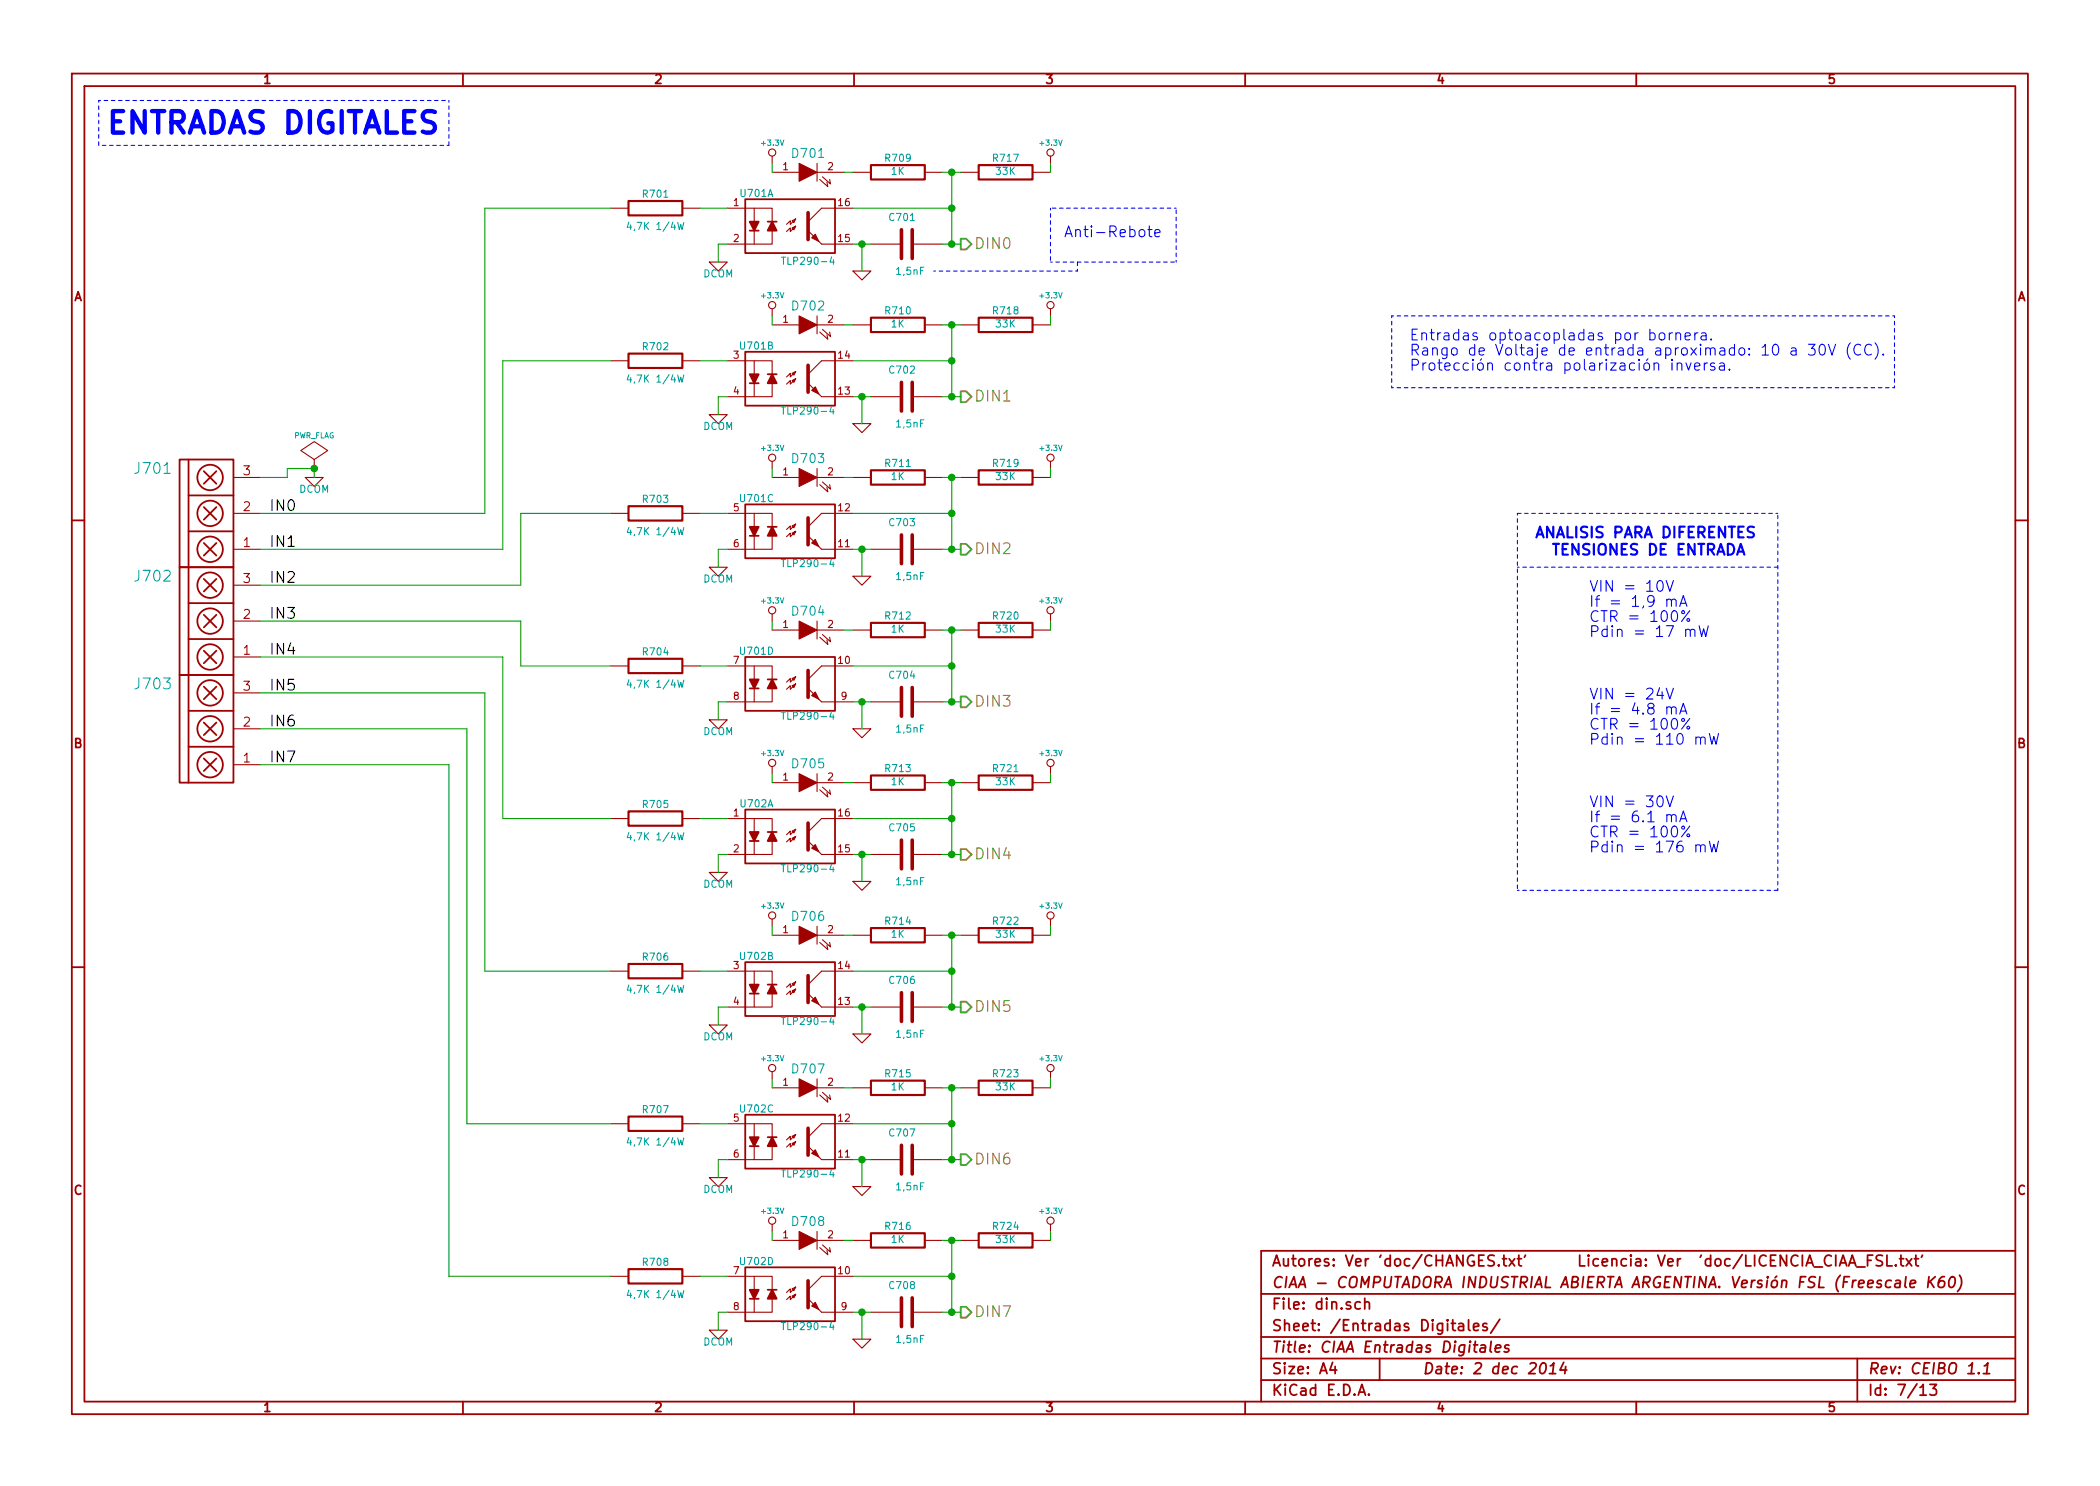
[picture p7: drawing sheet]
<svg xmlns="http://www.w3.org/2000/svg" width="297mm" height="210mm" viewBox="0 0 297 210" stroke-linecap="round" stroke-linejoin="round" font-family="sans-serif">
<g fill="none" stroke="#a00000" stroke-width=".25">
<path d="M10.2 10.4h276.6v189.7h-276.6zM11.9 12.2h273.2v186.1h-273.2zM65.5 10.4v1.8M120.8 10.4v1.8M176.1 10.4v1.8M231.4 10.4v1.8M105.4 28.2h12.7v7.6h-12.7zM106 32.6h1.3M108.6 31.4h1.3M105.4 49.8h12.7v7.6h-12.7zM106 54.2h1.3M108.6 53h1.3"/>
<path d="M10.2 73.6h1.7M25.4 65h7.6v15.3h-7.6zM26.7 70.1h6.3M26.7 75.2h6.3M26.7 65v45.7M28.8 66.7l1.8 1.7M28.8 71.7l1.8 1.8M28.8 76.8l1.8 1.8M30.6 66.7l-1.8 1.7M30.6 71.7l-1.8 1.8M30.6 76.8l-1.8 1.8M105.4 71.4h12.7v7.6h-12.7z"/>
<path d="M106 75.8h1.3M108.6 74.5h1.3M285.1 73.6h1.7M25.4 80.3h7.6v15.2h-7.6zM25.4 95.5h7.6v15.2h-7.6zM26.7 85.3h6.3M26.7 90.4h6.3M28.8 81.9l1.8 1.8M28.8 87l1.8 1.8M28.8 92.1l1.8 1.7M28.8 97.1l1.8 1.8M30.6 81.9l-1.8 1.8"/>
<path d="M30.6 87l-1.8 1.8M30.6 92.1l-1.8 1.7M30.6 97.1l-1.8 1.8M105.4 93h12.7v7.6h-12.7zM106 97.4h1.3M108.6 96.1h1.3M26.7 100.6h6.3M26.7 105.7h6.3M28.8 102.2l1.8 1.8M28.8 107.3l1.8 1.8M30.6 102.2l-1.8 1.8M30.6 107.3l-1.8 1.8"/>
<path d="M105.4 114.5h12.7v7.7h-12.7zM106 119h1.3M108.6 117.7h1.3M10.2 136.8h1.7M105.4 136.1h12.7v7.7h-12.7zM108.6 139.3h1.3M285.1 136.8h1.7M105.4 157.7h12.7v7.6h-12.7zM106 140.6h1.3M105.4 179.3h12.7v7.6h-12.7zM106 162.2h1.3M108.6 160.9h1.3"/>
<path d="M211.4 177.7a.62 .62 0 0 0-.9 0 .36 .36 0 0 0 .3 .6l.2 .1a.36 .36 0 0 1 .4 .4 .36 .36 0 0 1-.4 .3l-.5-.1M212 179h.1l-.1 .1-.1-.1h.1v.1M212.5 178.1h.6M212.7 177.6v1.3l.1 .1 .3 .1M256.6 179.3h1.2M259 177.7a.63 .63 0 0 0-.7 0 .63 .63 0 0 0-.2 .8 .6 .6 0 0 0 .3 .5 .6 .6 0 0 0 .6 0M259.7 177.6v1.5M260.2 179.1l.5-1.5 .5 1.5M260.3 178.7h.8M261.5 179.1l.5-1.5 .5 1.5M261.6 178.7h.8M262.6 179.3h1.2"/>
<path d="M264.2 178.3h.5M264.9 177.6h-.7v1.5M266.3 177.7a.62 .62 0 0 0-.8 0 .36 .36 0 0 0 .2 .6l.3 .1a.36 .36 0 0 1 .3 .4 .36 .36 0 0 1-.3 .3l-.6-.1M266.9 177.6v1.5h.7M268.1 179h.1l-.1 .1v-.1v.1M268.7 178.1h.6M268.9 177.6v1.3l.1 .1 .3 .1M269.6 178.1l.8 1M270.4 178.1l-.8 1M270.8 178.1h.6M271 177.6v1.3l.1 .1 .3 .1M271.9 177.6l-.1 .3"/>
<path d="M285.1 177h-106.7v21.3M65.5 198.3v1.8M106 183.8h1.3M108.6 182.5h1.3M120.8 198.3v1.8M176.1 198.3v1.8M178.4 183.1h106.7M178.4 189.2h106.7M178.4 195.3h106.7M178.4 192.2h106.7M188.5 192.8l-.4 1h1M188.8 193.3v1.1"/>
<path d="M192.1 197.4l.5-1.5 .5 1.5M192.3 197h.7M192.4 184.3a.48 .48 0 0 0-.7 0v.6a.48 .48 0 0 0 .7 .2M193 184.3a.38 .38 0 0 1 .7 .1v.8M193 183.7v1.5M193.6 197.3h.1l-.1 .1-.1-.1h.1v.1M195.1 192.2v3.1M205.3 187.2h.6M205.5 186.7v1.4l.1 .1 .3 .1M206.3 187.3l.2-.1 .4 .1 .1 1M207 187.6l-.5 .1a.3 .3 0 0 0-.2 .3 .3 .3 0 0 0 .2 .3l.5-.1M207.7 186.7v1.4l.2 .2"/>
<path d="M208.4 187.8l.8-.2-.1-.3-.4-.1-.3 .3 .1 .7 .2 .1 .4-.1M208.4 190.3h.6M208.7 189.8l-.2 1.3 .1 .1 .3 .1M209.5 190.4l.2-.1 .4 .1v.1l-.1 .8M210.1 190.7h-.5a.35 .35 0 0 0-.2 .5l.1 .1 .5-.1M210.3 187.3l-.3-.1-.3 .3 .1 .2 .5 .1 .1 .2-.1 .2-.1 .1-.5-.1M210.9 189.8l-.1 1.3 .2 .2M211.5 190.8l.8-.1-.1-.3-.1-.1-.5 .1-.1 .7 .2 .2 .4-.1M212.1 186.7l-1.3 1.9M213.4 190.4l-.3-.1-.2 .1-.1 .2 .2 .2 .4 .1v.2l-.2 .2-.4-.1M218 193a.35 .35 0 0 1 .4-.2 .35 .35 0 0 1 .3 .3 .87 .87 0 0 1-.6 1.3l-.2-.1a1.14 1.14 0 0 1 .1-1.3zM219.2 194.4h.8"/>
<path d="M219.3 193.3l.5-.5-.2 1.6M221.2 192.8l-.6 1h1M221.5 193.3l-.2 1.1M231.4 198.3v1.8M262.7 192.2v6.1M268.1 181.2l.2-.1 .4 .1 .1 .2-.1 .8M268.8 181.5l-.5 .1a.35 .35 0 0 0-.3 .5l.2 .1 .5-.1M269.6 180.6l-.2 1.4 .2 .2M270.2 181.7l.7-.2v-.3l-.1-.1-.5 .1-.1 .8 .2 .2 .4-.1M271.6 196.3l.4-.4v1.5M271.6 197.4h.9M272.8 180.6l-.1 1.6"/>
<path d="M273 195.9h.9l-.5 .6a.42 .42 0 0 1 .5 .3v.3l-.1 .2-.6 .1-.2-.1M273 181.3l.6 .9M273.7 180.6l-1 .9M275 180.6a.72 .72 0 0 0-.8 .7v.7a.52 .52 0 0 0 .8-.1v-.5a.49 .49 0 0 0-.8 .1M275.9 180.8a.35 .35 0 0 1 .4-.2 .35 .35 0 0 1 .2 .3 .87 .87 0 0 1-.6 1.3l-.1-.1a1.14 1.14 0 0 1 .1-1.3zM277.2 180.4a1.78 1.78 0 0 1-.3 2.3M280.5 194.4h.9M280.7 193.3l.5-.5-.2 1.6"/>
<circle cx="29.7" cy="77.7" r="1.8"/>
<circle cx="29.7" cy="67.6" r="1.8"/>
<circle cx="29.7" cy="72.6" r="1.8"/>
<circle cx="29.7" cy="93" r="1.8"/>
<circle cx="29.7" cy="82.8" r="1.8"/>
<circle cx="29.7" cy="98" r="1.8"/>
<circle cx="29.7" cy="87.9" r="1.8"/>
<circle cx="29.7" cy="108.2" r="1.8"/>
<circle cx="29.7" cy="103.1" r="1.8"/>
</g>
<path d="M135.9 33.8h.8l.7 .7-.7 .8h-.8zM135.9 55.4h.8l.7 .7-.7 .8h-.8zM135.9 77h.8l.7 .7-.7 .8h-.8zM135.9 98.5h.8l.7 .8-.7 .8h-.8zM135.9 120.1h.8l.7 .8-.7 .8h-.8zM135.9 141.7h.8l.7 .8-.7 .8h-.8zM135.9 163.3h.8l.7 .8-.7 .7h-.8zM135.9 184.9h.8l.7 .8-.7 .7h-.8z" fill="none" stroke="#808000" stroke-width=".25"/>
<g fill="none" stroke="#a00000" stroke-width=".15">
<path d="M86.4 29.5h2.5M96.5 29.5h2.6M100.3 37.1h2.6l-1.3 1.2zM102.9 29.5h6.3v5h-6.3M106.7 29.5v5M109.2 22.1v1M109.2 24.4h3.8M112 31.2l.5-.2-.2 .5zM112.5 31l-.7 .7v-.5l-.5 .5M112.5 32l-.2 .5-.3-.2 .5-.3-.7 .8v-.5l-.5 .5M115.6 23.1v2.5M115.6 24.4h3.8"/>
<path d="M116 25.4l1.1 1-.1-.6M116.2 34.5h4.4M116.3 25l1.2 1-.2-.6M120.6 38.3h2.6l-1.3 1.3zM120.6 29.5h-4.4l-1.9 1.9M120.6 24.4h2.6M123.2 34.5h4.3M129 34.5h4.3M130.8 24.4h2.5M135.9 24.4h2.5M146 24.4h2.6M148.6 22.1v1"/>
<path d="M86.4 51h2.5M96.5 51h2.6M100.3 58.7h2.6l-1.3 1.2zM102.9 51h6.3v5.1h-6.3M106.7 51v5.1M109.2 43.7v1M109.2 46h3.8M112 52.8l.5-.2-.2 .5zM112.5 52.6l-.7 .7v-.5l-.5 .5M112.5 53.6l-.2 .5-.3-.3 .5-.2-.7 .8v-.6l-.5 .6M115.6 44.7v2.5M115.6 46h3.8"/>
<path d="M116 47l1.1 1-.1-.6M116.2 56.1h4.4M116.3 46.6l1.2 1-.2-.6M120.6 59.9h2.6l-1.3 1.3zM120.6 51h-4.4l-1.9 2M120.6 46h2.6M123.2 56.1h4.3M129 56.1h4.3M130.8 46h2.5M135.9 46h2.5M146 46h2.6M148.6 43.7v1"/>
<path d="M33 77.7h3.8M33 72.6h3.8M33 67.6h3.8M43.2 67.6h2.5l-1.3 1.2zM44.4 66.3h.1M44.4 65l2-1.3-2-1.2-1.9 1.2 1.9 1.3v1.3M86.4 72.6h2.5M96.5 72.6h2.6M102.9 72.6h6.3v5.1h-6.3M106.7 72.6v5.1M109.2 65.3v1M109.2 67.6h3.8"/>
<path d="M112 74.4l.5-.2-.2 .5zM112.5 74.2l-.7 .7v-.5l-.5 .5M112.5 75.2l-.2 .5-.3-.3 .5-.2-.7 .7v-.5l-.5 .5M115.6 67.6h3.8M115.6 66.3v2.5M116 68.6l1.1 1-.1-.6M116.2 77.7h4.4M116.3 68.2l1.2 1-.2-.6M120.6 72.6h-4.4l-1.9 1.9M120.6 67.6h2.6M123.2 77.7h4.3M129 77.7h4.3"/>
<path d="M130.8 67.6h2.5M135.9 67.6h2.5M146 67.6h2.6M148.6 65.3v1M33 93h3.8M33 87.9h3.8M33 82.8h3.8M33 98h3.8M86.4 94.2h2.5M96.5 94.2h2.6M100.3 80.3h2.6l-1.3 1.2zM102.9 94.2h6.3v5.1h-6.3"/>
<path d="M106.7 94.2v5.1M109.2 86.9v1M109.2 89.1h3.8M112 96l.5-.2-.2 .5zM112.5 95.8l-.7 .7v-.5l-.5 .5M112.5 96.8l-.2 .5-.3-.3 .5-.2-.7 .7v-.5l-.5 .5M115.6 87.9v2.5M115.6 89.1h3.8M116 90.2l1.1 1-.1-.7M116.2 99.3h4.4M116.3 89.8l1.2 1-.2-.6M120.6 81.5h2.6l-1.3 1.3z"/>
<path d="M120.6 94.2h-4.4l-1.9 1.9M120.6 89.1h2.6M123.2 99.3h4.3M129 99.3h4.3M130.8 89.1h2.5M135.9 89.1h2.5M146 89.1h2.6M148.6 86.9v1M33 108.2h3.8M33 103.1h3.8M86.4 115.8h2.5M96.5 115.8h2.6"/>
<path d="M100.3 101.8h2.6l-1.3 1.3zM102.9 115.8h6.3v5.1h-6.3M106.7 115.8v5.1M109.2 108.5v1M109.2 110.7h3.8M112 117.6l.5-.3-.2 .6zM112.5 117.3l-.7 .8v-.5l-.5 .5M112.5 118.4l-.2 .5-.3-.3 .5-.2-.7 .7v-.5l-.5 .5M115.6 109.5v2.5M115.6 110.7h3.8M116 111.8l1.1 1-.1-.7M116.3 111.4l1.2 1-.2-.6"/>
<path d="M120.6 103.1h2.6l-1.3 1.3zM120.6 115.8h-4.4l-1.9 1.9M120.6 110.7h2.6M130.8 110.7h2.5M135.9 110.7h2.5M146 110.7h2.6M148.6 108.5v1M86.4 137.4h2.5M96.5 137.4h2.6M100.3 123.4h2.6l-1.3 1.3zM102.9 137.4h6.3v5.1h-6.3M106.7 137.4v5.1"/>
<path d="M109.2 130v1.1M109.2 132.3h3.8M112 139.2l.5-.3-.2 .5zM112.5 138.9l-.7 .8v-.5l-.5 .5M112.5 139.9l-.2 .6-.3-.3 .5-.3-.7 .8v-.5l-.5 .5M115.6 131.1v2.5M115.6 132.3h3.8M116 133.3l1.1 1.1-.1-.7M116.2 120.9h4.4M116.3 133l1.2 1-.2-.7M120.6 124.7h2.6l-1.3 1.3zM120.6 137.4h-4.4l-1.9 1.9"/>
<path d="M120.6 132.3h2.6M123.2 120.9h4.3M129 120.9h4.3M130.8 132.3h2.5M135.9 132.3h2.5M146 132.3h2.6M148.6 130v1.1M86.4 159h2.5M96.5 159h2.6M100.3 145h2.6l-1.3 1.3zM102.9 159h6.3v5.1h-6.3M106.7 159v5.1"/>
<path d="M109.2 151.6v1M109.2 153.9h3.8M115.6 152.6v2.6M115.6 153.9h3.8M116 154.9l1.1 1.1-.1-.7M116.2 142.5h4.4M116.3 154.6l1.2 1-.2-.7M120.6 146.3h2.6l-1.3 1.3zM120.6 159h-4.4l-1.9 1.9M120.6 153.9h2.6M123.2 142.5h4.3M129 142.5h4.3"/>
<path d="M130.8 153.9h2.5M135.9 153.9h2.5M146 153.9h2.6M148.6 151.6v1M100.3 166.6h2.6l-1.3 1.3zM109.2 173.2v1M109.2 175.5h3.8M112 160.8l.5-.3-.2 .5zM112.5 160.5l-.7 .8v-.5l-.5 .5M112.5 161.5l-.2 .5-.3-.2 .5-.3-.7 .8v-.5l-.5 .5M115.6 174.2v2.6M115.6 175.5h3.8"/>
<path d="M116 176.5l1.1 1-.1-.6M116.2 164.1h4.4M116.3 176.1l1.2 1.1-.2-.7M120.6 167.9h2.6l-1.3 1.3zM120.6 175.5h2.6M123.2 164.1h4.3M129 164.1h4.3M130.8 175.5h2.5M135.9 175.5h2.5M146 175.5h2.6M148.6 173.2v1M86.4 180.6h2.5"/>
<path d="M96.5 180.6h2.6M100.3 188.2h2.6l-1.3 1.3zM102.9 180.6h6.3v5.1h-6.3M106.7 180.6v5.1M112 182.4l.5-.3-.2 .5zM112.5 182.1l-.7 .8v-.5l-.5 .5M112.5 183.1l-.2 .5-.3-.2 .5-.3-.7 .8v-.5l-.5 .5M116.2 185.7h4.4M120.6 189.5h2.6l-1.3 1.2zM120.6 180.6h-4.4l-1.9 1.9M123.2 185.7h4.3M129 185.7h4.3"/>
<circle cx="109.2" cy="21.6" r=".51"/>
<circle cx="148.6" cy="21.6" r=".51"/>
<circle cx="109.2" cy="43.2" r=".51"/>
<circle cx="148.6" cy="43.2" r=".51"/>
<circle cx="109.2" cy="64.8" r=".51"/>
<circle cx="148.6" cy="64.8" r=".51"/>
<circle cx="109.2" cy="86.4" r=".51"/>
<circle cx="148.6" cy="86.4" r=".51"/>
<circle cx="109.2" cy="107.9" r=".51"/>
<circle cx="148.6" cy="107.9" r=".51"/>
<circle cx="109.2" cy="129.5" r=".51"/>
<circle cx="148.6" cy="129.5" r=".51"/>
<circle cx="109.2" cy="151.1" r=".51"/>
<circle cx="148.6" cy="151.1" r=".51"/>
<circle cx="109.2" cy="172.7" r=".51"/>
<circle cx="148.6" cy="172.7" r=".51"/>
</g>
<g fill="none" stroke="#00f" stroke-width=".15">
<path d="M162.4 32.5h.5M162.6 32v1.3v.1l.3 .1M163.3 33l.8-.1-.1-.3-.4-.1-.3 .2 .1 .7 .2 .1 .4-.1M234.7 47.2a.42 .42 0 0 1 .5-.1 .42 .42 0 0 1 .3 .3v.4a.43 .43 0 0 1-.4 .3 .43 .43 0 0 1-.4-.3zM236.1 47.1v1M236.5 51.4v1M236.6 47.1l-.3 .1-.2 .2M237.1 47.2a.38 .38 0 0 1 .6 .1v.8M237.1 47.1v1M237.2 51.5a.38 .38 0 0 1 .7 .1v.8M237.2 51.4v1M238.4 47.6l.7-.1-.1-.3-.4-.1-.2 .2v.7l.2 .1 .4-.1"/>
<path d="M238.5 51.4l.3 1 .4-1M239.7 51.9l.7-.2v-.3h-.5l-.2 .2 .1 .7 .1 .1 .5-.1M239.7 47.1v1M240.2 47.1l-.3 .1-.2 .2M240.7 47.2l.1-.1 .4 .1 .1 .9M241.1 51.4v1M241.3 47.5h-.5a.3 .3 0 0 0-.2 .3 .3 .3 0 0 0 .2 .3l.5-.1M241.5 51.4h-.3l-.1 .3M242 48h.1l-.1 .1v-.1v.1M242.5 51.4h-.3l-.3 .2 .1 .2 .5 .1 .1 .2-.1 .2-.1 .1-.5-.1M243.3 51.4h.1h.4l.1 1M243.9 51.7l-.5 .1a.3 .3 0 0 0-.2 .3 .3 .3 0 0 0 .2 .3l.5-.1"/>
<path d="M244.6 52.2l.1 .1-.1 .1v-.1v-.1v.2M253.4 49.3l.1-.1 .5 .1 .1 .9M254.1 49.6l-.6 .1a.3 .3 0 0 0-.2 .2 .3 .3 0 0 0 .2 .3h.6M255.8 48.7h.9l-.5 .6a.42 .42 0 0 1 .5 .3v.4l-.1 .2h-.6l-.2-.1M257.5 48.9a.36 .36 0 0 1 .3-.2 .36 .36 0 0 1 .3 .3 .77 .77 0 0 1-.4 1.2h-.2a1.13 1.13 0 0 1 0-1.3zM258.6 48.7l.5 1.5 .5-1.5M261.7 48.5a1.75 1.75 0 0 0 0 2.3M263.2 48.9a.63 .63 0 0 0-.8 0 .63 .63 0 0 0-.2 .7 .6 .6 0 0 0 .3 .6 .6 .6 0 0 0 .7-.1M264.7 48.9a.63 .63 0 0 0-.8 0 .63 .63 0 0 0-.1 .7 .6 .6 0 0 0 .3 .6 .6 .6 0 0 0 .6-.1M265.2 48.5a1.75 1.75 0 0 1 0 2.3M266.4 50.1v.1h-.1l.1-.1v.1M234.5 82.3a.36 .36 0 0 1 .4-.2 .36 .36 0 0 1 .3 .3 .77 .77 0 0 1-.5 1.3l-.1-.1a1.13 1.13 0 0 1-.1-1.3z"/>
<path d="M234.7 97.3l-.3 1.1h.9M235.7 82.1l.5 1.6 .5-1.6M235.7 97.4l.5 1.5 .5-1.5M235.8 84.9a.38 .38 0 0 1 .6 .1v.8M236.4 85a.35 .35 0 0 1 .4-.2 .35 .35 0 0 1 .3 .2v.8M237.6 85.8l.5-1.5 .5 1.5M237.7 85.4h.8M238.4 89.2a.38 .38 0 0 1 .7 .1v.8M238.7 87.6l.1-.1 .1 .1 .1 .1-.1 .2h-.1h-.1l-.1-.2zM239 86.4l-1.2 1.5M239.1 89.3a.35 .35 0 0 1 .3-.3 .35 .35 0 0 1 .4 .3v.8M240.3 88.5l.4 1.6 .3-1.1 .3 1.1 .3-1.6"/>
<path d="M234.5 112.8a.36 .36 0 0 1 .4-.2 .36 .36 0 0 1 .3 .3 .77 .77 0 0 1-.5 1.2h-.1a1.13 1.13 0 0 1-.1-1.3zM235.7 112.6l.5 1.5 .5-1.5M235.8 100.2a.38 .38 0 0 1 .6 0v.8M235.8 115.4a.38 .38 0 0 1 .6 .1v.8M236.4 100.2a.35 .35 0 0 1 .4-.2 .35 .35 0 0 1 .3 .2v.8M236.4 115.5a.35 .35 0 0 1 .4-.3 .35 .35 0 0 1 .3 .3v.8M237.6 101l.5-1.5 .5 1.5M237.6 116.3l.5-1.5 .5 1.5M237.7 100.6h.8M237.7 115.8h.8M238.7 102.8l.1-.1 .1 .1 .1 .2-.1 .1-.1 .1-.1-.1-.1-.1zM238.7 118.1l.1-.1 .1 .1 .1 .1-.1 .1-.1 .1-.1-.1-.1-.1z"/>
<path d="M239 101.6l-1.2 1.6M239 116.9l-1.2 1.5M239.9 104.4a.38 .38 0 0 1 .6 .1v.8M239.9 119.7a.38 .38 0 0 1 .6 .1v.7M240.5 104.5a.35 .35 0 0 1 .4-.2 .35 .35 0 0 1 .3 .2v.8M240.5 119.8a.35 .35 0 0 1 .4-.3 .35 .35 0 0 1 .3 .3v.7M241.8 103.8l.3 1.5 .3-1.1 .3 1.1 .4-1.5M241.8 119l.3 1.5 .3-1 .3 1 .4-1.5"/>
<circle cx="238.1" cy="86.6" r=".22"/>
<circle cx="238.1" cy="117.1" r=".22"/>
<circle cx="238.1" cy="101.9" r=".22"/>
</g>
<g fill="none" stroke="#a00000" stroke-width=".3">
<path d="M88.9 28.4h7.6v2.1h-7.6zM123.2 23.4h7.6v2h-7.6zM138.4 23.4h7.6v2h-7.6zM88.9 50h7.6v2.1h-7.6zM123.2 45h7.6v2h-7.6zM138.4 45h7.6v2h-7.6zM88.9 71.6h7.6v2.1h-7.6zM123.2 66.5h7.6v2.1h-7.6zM138.4 66.5h7.6v2.1h-7.6zM88.9 93.2h7.6v2h-7.6zM123.2 88.1h7.6v2.1h-7.6zM138.4 88.1h7.6v2.1h-7.6z"/>
<path d="M88.9 114.8h7.6v2h-7.6zM123.2 109.7h7.6v2.1h-7.6zM138.4 109.7h7.6v2.1h-7.6zM88.9 136.4h7.6v2h-7.6zM123.2 131.3h7.6v2h-7.6zM138.4 131.3h7.6v2h-7.6zM88.9 158h7.6v2h-7.6zM123.2 152.9h7.6v2h-7.6zM138.4 152.9h7.6v2h-7.6zM88.9 179.6h7.6v2h-7.6zM123.2 174.5h7.6v2h-7.6zM138.4 174.5h7.6v2h-7.6z"/>
</g>
<g fill="none" stroke="#00a0a0" stroke-width=".15">
<path d="M89 31.4l-.3 .8h.6M95.9 31.5l.2 1 .2-.7 .2 .7 .2-1M110.5 36.4h.6M117.6 36.3l-.2 .8h.6M117.9 36.7v.7M89 53l-.3 .7h.6M95.9 53.1l.2 1 .2-.7 .2 .7 .2-1M110.5 57.6h.6M117.6 57.5l-.2 .8h.6M117.9 57.9v.7M89 74.6l-.3 .7h.6M95.9 74.6l.2 1.1 .2-.8 .2 .8 .2-1.1"/>
<path d="M110.5 79.2h.6M117.6 79.1l-.2 .8h.6M117.9 79.5v.7M89 96.2l-.3 .7h.6M95.9 96.2l.2 1.1 .2-.8 .2 .8 .2-1.1M89 117.8l-.3 .7h.6M95.9 117.8l.2 1 .2-.7 .2 .7 .2-1M110.5 100.8h.6M117.6 100.7l-.2 .7h.6M117.9 101.1v.7M89 139.4l-.3 .7h.6M95.9 139.4l.2 1 .2-.7 .2 .7 .2-1"/>
<path d="M110.5 122.3h.6M117.6 122.3l-.2 .7h.6M117.9 122.7v.7M110.5 143.9h.6M117.6 143.9l-.2 .7h.6M117.9 144.3v.7M89 161l-.3 .7h.6M95.9 161l.2 1 .2-.7 .2 .7 .2-1M110.5 165.5h.6M117.6 165.5l-.2 .7h.6M117.9 165.9v.6M89 182.5l-.3 .8h.6"/>
<path d="M95.9 182.6l.2 1 .2-.7 .2 .7 .2-1M110.5 187.1h.6M117.6 187.1l-.2 .7h.6M117.9 187.5v.6"/>
</g>
<path d="M245.7 78.5l.5-1.5 .5 1.5M245.8 78h.8" fill="none" stroke="#00f" stroke-width=".3"/>
<g fill="#a00000" stroke="#a00000" stroke-width=".15">
<path d="M113 23.1l2.6 1.3-2.6 1.2z"/>
<path d="M114.3 32.6l1.9 1.9z"/>
<path d="M114.8 33.6l.5-.5 .5 1.1z"/>
<path d="M114.3 54.2l1.9 1.9z"/>
<path d="M114.8 55.2l.5-.5 .5 1z"/>
<path d="M114.3 75.8l1.9 1.9z"/>
<path d="M114.8 76.8l.5-.5 .5 1z"/>
<path d="M114.3 97.4l1.9 1.9z"/>
<path d="M114.8 98.4l.5-.5 .5 1z"/>
<path d="M114.3 119l1.9 1.9z"/>
<path d="M114.8 120l.5-.5 .5 1z"/>
<path d="M114.3 140.6l1.9 1.9z"/>
<path d="M114.8 141.6l.5-.5 .5 1z"/>
<path d="M114.3 162.2l1.9 1.9z"/>
<path d="M114.8 163.2l.5-.5 .5 1z"/>
<path d="M114.3 183.8l1.9 1.9z"/>
<path d="M114.8 184.8l.5-.5 .5 1z"/>
<path d="M113 44.7l2.6 1.3-2.6 1.2z"/>
<path d="M113 66.3l2.6 1.3-2.6 1.2z"/>
<path d="M113 87.9l2.6 1.2-2.6 1.3z"/>
<path d="M113 109.5l2.6 1.2-2.6 1.3z"/>
<path d="M113 131.1l2.6 1.2-2.6 1.3z"/>
<path d="M113 152.6l2.6 1.3-2.6 1.3z"/>
<path d="M113 174.2l2.6 1.3-2.6 1.3z"/>
</g>
<g fill="none" stroke="#a00000" stroke-width=".51">
<path d="M114.3 30.1v3.8M127.5 32.5v4.1M129 32.5v4.1M114.3 51.7v3.8M127.5 54.1v4.1M129 54.1v4.1M114.3 73.3v3.8M127.5 75.7v4.1M129 75.7v4.1M114.3 94.9v3.8M127.5 97.3v4M129 97.3v4"/>
<path d="M114.3 116.5v3.8M127.5 118.9v4M129 118.9v4M114.3 138v3.9M114.3 159.6v3.8M127.5 140.5v4M129 140.5v4M127.5 162v4.1M129 162v4.1M114.3 181.2v3.8M127.5 183.6v4.1M129 183.6v4.1"/>
</g>
<g fill="#a00000" stroke="#a00000" stroke-width=".25">
<path d="M106 31.4h1.3l-.6 1.2z"/>
<path d="M109.2 31.4l.7 1.2h-1.3z"/>
<path d="M106 53h1.3l-.6 1.2z"/>
<path d="M109.2 53l.7 1.2h-1.3z"/>
<path d="M106 74.5h1.3l-.6 1.3z"/>
<path d="M109.2 74.5l.7 1.3h-1.3z"/>
<path d="M106 96.1h1.3l-.6 1.3z"/>
<path d="M109.2 96.1l.7 1.3h-1.3z"/>
<path d="M106 117.7h1.3l-.6 1.3z"/>
<path d="M109.2 117.7l.7 1.3h-1.3z"/>
<path d="M106 139.3h1.3l-.6 1.3z"/>
<path d="M109.2 139.3l.7 1.3h-1.3z"/>
<path d="M106 160.9h1.3l-.6 1.3z"/>
<path d="M109.2 160.9l.7 1.3h-1.3z"/>
<path d="M106 182.5h1.3l-.6 1.3z"/>
<path d="M109.2 182.5l.7 1.3h-1.3z"/>
</g>
<g fill="none" stroke="#00a000" stroke-width=".15">
<path d="M86.4 29.5h-17.8v43.1h-31.8M99.1 29.5h3.8M102.9 34.5h-1.3v2.6M109.2 23.1v1.3M119.4 24.4h1.2M120.6 34.5h2.6M120.6 29.5h14M121.9 34.5v3.8M133.3 24.4h2.6M133.3 34.5h2.6M134.6 24.4v10.1M148.6 23.1v1.3"/>
<path d="M86.4 51h-15.3v26.7h-34.3M99.1 51h3.8M102.9 56.1h-1.3v2.6M109.2 44.7v1.3M119.4 46h1.2M120.6 56.1h2.6M120.6 51h14M121.9 56.1v3.8M133.3 46h2.6M133.3 56.1h2.6M134.6 46v10.1M148.6 44.7v1.3"/>
<path d="M36.8 67.6h3.8v-1.3h3.8v1.3M86.4 72.6h-12.7v10.2h-36.9M99.1 72.6h3.8M102.9 77.7h-1.3v2.6M109.2 66.3v1.3M119.4 67.6h1.2M120.6 72.6h14M120.6 77.7h2.6M121.9 77.7v3.8M133.3 77.7h2.6M133.3 67.6h2.6M134.6 67.6v10.1"/>
<path d="M148.6 66.3v1.3M36.8 98h31.8v39.4h17.8M36.8 87.9h36.9v6.3h12.7M36.8 93h34.3v22.8h15.3M99.1 94.2h3.8M102.9 99.3h-1.3v2.5M109.2 87.9v1.2M119.4 89.1h1.2M120.6 99.3h2.6M120.6 94.2h14M121.9 99.3v3.8M133.3 89.1h2.6"/>
<path d="M133.3 99.3h2.6M134.6 89.1v10.2M148.6 87.9v1.2M36.8 103.1h29.2v55.9h20.4M36.8 108.2h26.7v72.4h22.9M99.1 115.8h3.8M109.2 109.5v1.2M119.4 110.7h1.2M120.6 115.8h14M133.3 110.7h2.6M134.6 110.7v10.2M148.6 109.5v1.2"/>
<path d="M99.1 137.4h3.8M102.9 120.9h-1.3v2.5M109.2 131.1v1.2M119.4 132.3h1.2M120.6 120.9h2.6M120.6 137.4h14M121.9 120.9v3.8M133.3 120.9h2.6M133.3 132.3h2.6M134.6 132.3v10.2M148.6 131.1v1.2M99.1 159h3.8"/>
<path d="M102.9 142.5h-1.3v2.5M109.2 152.6v1.3M119.4 153.9h1.2M120.6 142.5h2.6M120.6 159h14M121.9 142.5v3.8M133.3 142.5h2.6M133.3 153.9h2.6M134.6 153.9v10.2M148.6 152.6v1.3M102.9 164.1h-1.3v2.5M109.2 174.2v1.3"/>
<path d="M119.4 175.5h1.2M120.6 164.1h2.6M121.9 164.1v3.8M133.3 164.1h2.6M133.3 175.5h2.6M134.6 175.5v10.2M148.6 174.2v1.3M99.1 180.6h3.8M102.9 185.7h-1.3v2.5M120.6 185.7h2.6M120.6 180.6h14M121.9 185.7v3.8"/>
<path d="M133.3 185.7h2.6"/>
</g>
<g fill="#00a000" stroke="#00a000" stroke-width=".25">
<circle cx="44.4" cy="66.3" r=".41"/>
<circle cx="134.6" cy="24.4" r=".41"/>
<circle cx="134.6" cy="34.5" r=".41"/>
<circle cx="121.9" cy="34.5" r=".41"/>
<circle cx="134.6" cy="29.5" r=".41"/>
<circle cx="134.6" cy="46" r=".41"/>
<circle cx="134.6" cy="56.1" r=".41"/>
<circle cx="121.9" cy="56.1" r=".41"/>
<circle cx="134.6" cy="51" r=".41"/>
<circle cx="134.6" cy="67.6" r=".41"/>
<circle cx="134.6" cy="77.7" r=".41"/>
<circle cx="121.9" cy="77.7" r=".41"/>
<circle cx="134.6" cy="72.6" r=".41"/>
<circle cx="134.6" cy="89.1" r=".41"/>
<circle cx="134.6" cy="99.3" r=".41"/>
<circle cx="121.9" cy="99.3" r=".41"/>
<circle cx="134.6" cy="94.2" r=".41"/>
<circle cx="134.6" cy="110.7" r=".41"/>
<circle cx="134.6" cy="120.9" r=".41"/>
<circle cx="121.9" cy="120.9" r=".41"/>
<circle cx="134.6" cy="115.8" r=".41"/>
<circle cx="134.6" cy="132.3" r=".41"/>
<circle cx="134.6" cy="142.5" r=".41"/>
<circle cx="121.9" cy="142.5" r=".41"/>
<circle cx="134.6" cy="137.4" r=".41"/>
<circle cx="134.6" cy="153.9" r=".41"/>
<circle cx="134.6" cy="164.1" r=".41"/>
<circle cx="121.9" cy="164.1" r=".41"/>
<circle cx="134.6" cy="159" r=".41"/>
<circle cx="134.6" cy="175.5" r=".41"/>
<circle cx="134.6" cy="185.7" r=".41"/>
<circle cx="121.9" cy="185.7" r=".41"/>
<circle cx="134.6" cy="180.6" r=".41"/>
</g>
<g fill="none" stroke="#00f" stroke-width=".15" stroke-dasharray=".5" stroke-dashoffset=".3">
<path d="M14 14.2v6.4M14 14.2h49.5M63.5 14.2v6.4M63.5 20.6h-49.5M132.1 38.3h20.3M148.6 29.5v7.6M148.6 37.1h17.8M152.4 38.3v-1.2M166.4 37.1v-7.6M166.4 29.5h-17.8M196.8 44.7v10.2M196.8 54.9h71.2"/>
<path d="M268 54.9v-10.2M268 44.7h-71.2M214.6 72.6v53.4M251.5 72.6h-36.9M214.6 80.3h36.9M214.6 126h36.9M251.5 126v-53.4"/>
</g>
<text font-size="4.2" fill="#00f" x="15.2" y="19">ENTRADAS DIGITALES</text>
<g font-size="2.1" fill="#808000">
<text x="137.8" y="35.3">DIN0</text>
<text x="137.8" y="56.9">DIN1</text>
<text x="137.8" y="78.5">DIN2</text>
<text x="137.8" y="100.1">DIN3</text>
<text x="137.8" y="121.7">DIN4</text>
<text x="137.8" y="143.3">DIN5</text>
<text x="137.8" y="164.8">DIN6</text>
<text x="137.8" y="186.4">DIN7</text>
</g>
<g font-size="2.1" fill="#00f">
<text x="150.5" y="33.6">Anti-Rebote</text>
<text x="199.4" y="48.3">Entradas optoacopladas por bornera.</text>
<text x="199.4" y="50.4">Rango de Voltaje de entrada aproximado: 10 a 30V (CC).</text>
<text x="199.4" y="52.5">Protección contra polarización inversa.</text>
<text x="217.2" y="76.2">ANALISIS PARA DIFERENTES</text>
<text x="218.4" y="78.6">TENSIONES DE ENTRADA</text>
<text x="224.8" y="83.8">VIN = 10V</text>
<text x="224.8" y="85.9">If = 1,9 mA</text>
<text x="224.8" y="88.1">CTR = 100%</text>
<text x="224.8" y="90.2">Pdin = 17 mW</text>
<text x="224.8" y="99.1">VIN = 24V</text>
<text x="224.8" y="101.2">If = 4.8 mA</text>
<text x="224.8" y="103.3">CTR = 100%</text>
<text x="224.8" y="105.5">Pdin = 110 mW</text>
<text x="224.8" y="114.3">VIN = 30V</text>
<text x="224.8" y="116.4">If = 6.1 mA</text>
<text x="224.8" y="118.6">CTR = 100%</text>
<text x="224.8" y="120.7">Pdin = 176 mW</text>
</g>
<g font-size="2.1" fill="#00a0a0">
<text x="19.2" y="67.1">J701</text>
<text x="19.2" y="82.4">J702</text>
<text x="19.2" y="97.6">J703</text>
</g>
<g font-size="2.1">
<text x="38.6" y="72.4">IN0</text>
<text x="38.6" y="77.5">IN1</text>
<text x="38.6" y="82.5">IN2</text>
<text x="38.6" y="87.6">IN3</text>
<text x="38.6" y="92.7">IN4</text>
<text x="38.6" y="97.8">IN5</text>
<text x="38.6" y="107.9">IN7</text>
<text x="38.6" y="102.9">IN6</text>
</g>
<g font-size="2.1" fill="#a00000">
<text x="179.9" y="179.3">Autores: Ver 'doc/CHANGES.txt'</text>
<text x="214" y="179.3">Licencia: Ver 'doc/LICENCIA_CIAA_FSL.txt'</text>
<text x="179.9" y="185.4">File: din.sch</text>
<text x="179.9" y="182.3">CIAA - COMPUTADORA INDUSTRIAL ABIERTA ARGENTINA. Versión FSL (Freescale K60)</text>
<text x="179.9" y="191.5">Title: CIAA Entradas Digitales</text>
<text x="179.9" y="188.4">Sheet: /Entradas Digitales/</text>
<text x="179.9" y="197.6">KiCad E.D.A.</text>
<text x="179.9" y="194.5">Size: A4</text>
<text x="201.2" y="194.5">Date: 2 dec 2014</text>
<text x="264.2" y="194.5">Rev: CEIBO 1.1</text>
<text x="264.2" y="197.6">Id: 7/13</text>
</g>
<g font-size="1.8" fill="#a00000">
<text x="37.3" y="11.9">1</text>
<text x="92.7" y="11.9">2</text>
<text x="148" y="11.9">3</text>
<text x="203.3" y="11.9">4</text>
<text x="258.6" y="11.9">5</text>
<text x="10.4" y="42.7">A</text>
<text x="285.3" y="42.7">A</text>
<text x="34.4" y="67.3">3</text>
<text x="34.4" y="77.5">1</text>
<text x="34.4" y="72.4">2</text>
<text x="34.4" y="82.5">3</text>
<text x="34.4" y="87.6">2</text>
<text x="34.4" y="92.7">1</text>
<text x="34.4" y="97.8">3</text>
<text x="10.4" y="105.9">B</text>
<text x="34.4" y="107.9">1</text>
<text x="34.4" y="102.9">2</text>
<text x="285.3" y="105.9">B</text>
<text x="10.4" y="169.1">C</text>
<text x="285.3" y="169.1">C</text>
<text x="37.3" y="199.8">1</text>
<text x="92.7" y="199.8">2</text>
<text x="148" y="199.8">3</text>
<text x="203.3" y="199.8">4</text>
<text x="258.6" y="199.8">5</text>
</g>
<g font-size="1.8" fill="#00a0a0">
<text x="112.2" y="22.4">D701</text>
<text x="112.2" y="44">D702</text>
<text x="112.2" y="65.6">D703</text>
<text x="112.2" y="87.2">D704</text>
<text x="112.2" y="108.8">D705</text>
<text x="112.2" y="130.3">D706</text>
<text x="112.2" y="151.9">D707</text>
<text x="112.2" y="173.5">D708</text>
</g>
<g font-size="1.4" fill="#00a0a0">
<text x="125.3" y="22.9">R709</text>
<text x="140.6" y="22.9">R717</text>
<text x="91" y="28">R701</text>
<text x="104.8" y="27.9">U701A</text>
<text x="126.1" y="24.8">1K</text>
<text x="140.9" y="24.8">33K</text>
<text x="89.4" y="32.6">4,7K 1/4W</text>
<text x="125.9" y="31.3">C701</text>
<text x="99.4" y="39.3">DCOM</text>
<text x="111.2" y="37.5">TLP290-4</text>
<text x="126.8" y="38.9">1,5nF</text>
<text x="125.3" y="44.5">R710</text>
<text x="126.1" y="46.4">1K</text>
<text x="140.6" y="44.5">R718</text>
<text x="140.9" y="46.4">33K</text>
<text x="91" y="49.6">R702</text>
<text x="104.8" y="49.5">U701B</text>
<text x="125.9" y="52.9">C702</text>
<text x="89.4" y="54.2">4,7K 1/4W</text>
<text x="111.1" y="58.7">TLP290-4</text>
<text x="99.4" y="60.9">DCOM</text>
<text x="126.8" y="60.5">1,5nF</text>
<text x="42.3" y="69.8">DCOM</text>
<text x="91" y="71.2">R703</text>
<text x="104.8" y="71.1">U701C</text>
<text x="125.3" y="66.1">R711</text>
<text x="126.1" y="68">1K</text>
<text x="140.6" y="66.1">R719</text>
<text x="140.9" y="68">33K</text>
<text x="89.4" y="75.8">4,7K 1/4W</text>
<text x="125.9" y="74.5">C703</text>
<text x="99.4" y="82.5">DCOM</text>
<text x="111.1" y="80.3">TLP290-4</text>
<text x="126.8" y="82.1">1,5nF</text>
<text x="125.3" y="87.7">R712</text>
<text x="126.1" y="89.6">1K</text>
<text x="140.6" y="87.7">R720</text>
<text x="140.9" y="89.6">33K</text>
<text x="91" y="92.8">R704</text>
<text x="104.8" y="92.7">U701D</text>
<text x="89.4" y="97.4">4,7K 1/4W</text>
<text x="111.1" y="101.9">TLP290-4</text>
<text x="125.9" y="96.1">C704</text>
<text x="99.4" y="104.1">DCOM</text>
<text x="126.8" y="103.7">1,5nF</text>
<text x="125.3" y="109.3">R713</text>
<text x="126.1" y="111.1">1K</text>
<text x="140.6" y="109.3">R721</text>
<text x="140.9" y="111.1">33K</text>
<text x="89.4" y="118.9">4,7K 1/4W</text>
<text x="91" y="114.4">R705</text>
<text x="104.8" y="114.3">U702A</text>
<text x="125.9" y="117.7">C705</text>
<text x="99.4" y="125.6">DCOM</text>
<text x="111.1" y="123.5">TLP290-4</text>
<text x="126.8" y="125.3">1,5nF</text>
<text x="125.3" y="130.9">R714</text>
<text x="140.6" y="130.9">R722</text>
<text x="91" y="136">R706</text>
<text x="104.8" y="135.9">U702B</text>
<text x="126.1" y="132.7">1K</text>
<text x="140.9" y="132.7">33K</text>
<text x="89.4" y="140.5">4,7K 1/4W</text>
<text x="125.9" y="139.3">C706</text>
<text x="99.4" y="147.2">DCOM</text>
<text x="111.1" y="145.1">TLP290-4</text>
<text x="126.8" y="146.9">1,5nF</text>
<text x="125.3" y="152.5">R715</text>
<text x="126.1" y="154.3">1K</text>
<text x="140.6" y="152.5">R723</text>
<text x="140.9" y="154.3">33K</text>
<text x="91" y="157.6">R707</text>
<text x="104.8" y="157.4">U702C</text>
<text x="125.9" y="160.9">C707</text>
<text x="89.4" y="162.1">4,7K 1/4W</text>
<text x="111.1" y="166.6">TLP290-4</text>
<text x="99.4" y="168.8">DCOM</text>
<text x="126.8" y="168.5">1,5nF</text>
<text x="91" y="179.1">R708</text>
<text x="104.8" y="179">U702D</text>
<text x="125.3" y="174.1">R716</text>
<text x="126.1" y="175.9">1K</text>
<text x="140.6" y="174.1">R724</text>
<text x="140.9" y="175.9">33K</text>
<text x="89.4" y="183.7">4,7K 1/4W</text>
<text x="125.9" y="182.4">C708</text>
<text x="99.4" y="190.4">DCOM</text>
<text x="111.1" y="188.2">TLP290-4</text>
<text x="126.8" y="190.1">1,5nF</text>
</g>
<g font-size="1.4" fill="#a00000">
<text x="103.8" y="29.2">1</text>
<text x="110.7" y="24.1">1</text>
<text x="117.1" y="24.1">2</text>
<text x="118.6" y="29.2">16</text>
<text x="103.8" y="34.3">2</text>
<text x="118.6" y="34.3">15</text>
<text x="110.7" y="45.7">1</text>
<text x="117.1" y="45.7">2</text>
<text x="103.8" y="50.8">3</text>
<text x="118.6" y="50.8">14</text>
<text x="103.8" y="55.9">4</text>
<text x="118.6" y="55.9">13</text>
<text x="110.7" y="67.3">1</text>
<text x="117.1" y="67.3">2</text>
<text x="103.8" y="72.4">5</text>
<text x="103.8" y="77.5">6</text>
<text x="118.6" y="77.5">11</text>
<text x="118.6" y="72.4">12</text>
<text x="110.7" y="88.9">1</text>
<text x="117.1" y="88.9">2</text>
<text x="103.8" y="94">7</text>
<text x="118.6" y="94">10</text>
<text x="103.8" y="99.1">8</text>
<text x="119" y="99.1">9</text>
<text x="110.7" y="110.5">1</text>
<text x="117.1" y="110.5">2</text>
<text x="103.8" y="115.6">1</text>
<text x="118.6" y="115.6">16</text>
<text x="103.8" y="120.6">2</text>
<text x="118.6" y="120.6">15</text>
<text x="103.8" y="137.2">3</text>
<text x="110.7" y="132.1">1</text>
<text x="117.1" y="132.1">2</text>
<text x="118.6" y="137.2">14</text>
<text x="103.8" y="142.2">4</text>
<text x="118.6" y="142.2">13</text>
<text x="110.7" y="153.7">1</text>
<text x="117.1" y="153.7">2</text>
<text x="103.8" y="158.7">5</text>
<text x="118.6" y="158.7">12</text>
<text x="103.8" y="163.8">6</text>
<text x="118.6" y="163.8">11</text>
<text x="110.7" y="175.3">1</text>
<text x="117.1" y="175.3">2</text>
<text x="103.8" y="180.3">7</text>
<text x="103.8" y="185.4">8</text>
<text x="118.6" y="180.3">10</text>
<text x="119" y="185.4">9</text>
</g>
<g font-size="1.1" fill="#00a0a0">
<text x="107.8" y="20.6">+3.3V</text>
<text x="147.2" y="20.6">+3.3V</text>
<text x="107.8" y="42.2">+3.3V</text>
<text x="147.2" y="42.2">+3.3V</text>
<text x="41.5" y="62">PWR_FLAG</text>
<text x="107.8" y="63.8">+3.3V</text>
<text x="147.2" y="63.8">+3.3V</text>
<text x="107.8" y="85.4">+3.3V</text>
<text x="147.2" y="85.4">+3.3V</text>
<text x="107.8" y="107">+3.3V</text>
<text x="147.2" y="107">+3.3V</text>
<text x="107.8" y="128.6">+3.3V</text>
<text x="147.2" y="128.6">+3.3V</text>
<text x="107.8" y="150.2">+3.3V</text>
<text x="147.2" y="150.2">+3.3V</text>
<text x="107.8" y="171.8">+3.3V</text>
<text x="147.2" y="171.8">+3.3V</text>
</g>
</svg>
